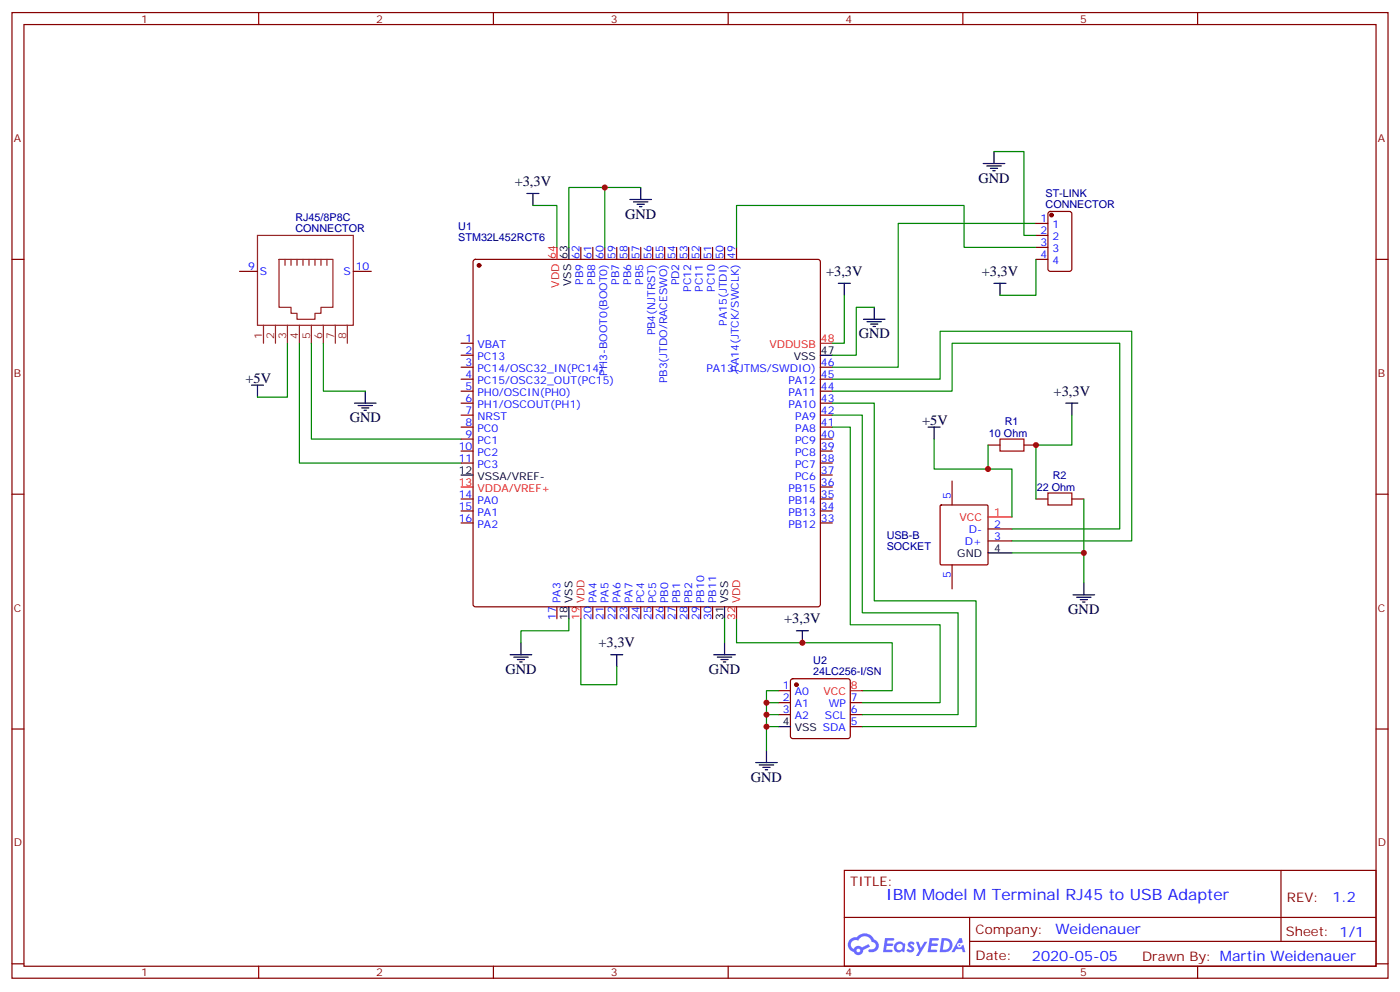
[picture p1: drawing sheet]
<svg xmlns="http://www.w3.org/2000/svg" width="412mm" height="292mm" viewBox="0 0 412 292" stroke-linecap="round" stroke-linejoin="round" font-family="sans-serif">
<g fill="none" stroke="#870000" stroke-width=".35">
<path d="M3.5 3.7h405.4v284.3h-405.4zM7.1 7.2h398.2v277.3h-398.2zM76.2 3.7v3.5M145.3 3.7v3.5M214.5 3.7v3.5M283.6 3.7v3.5M352.8 3.7v3.5M3.5 76.4h3.6M405.3 76.4h3.6M3.5 145.5h3.6M405.3 145.5h3.6M3.5 214.7h3.6"/>
<path d="M405.3 214.7h3.6M248.7 256.3h156.6v28.2h-156.6zM377.3 256.3v20.9M248.7 270.1h156.5M285.6 277.2h119.6M285.6 270.1v14.2M3.5 283.8h3.6M76.2 284.5v3.5M145.3 284.5v3.5M214.5 284.5v3.5M283.6 284.5v3.5M352.8 284.5v3.5"/>
<path d="M405.3 283.8h3.6"/>
</g>
<g fill="#5487ff">
<path d="M267.7 277.5a1.22 1.22 0 0 1 1.7 .2l-.4 .6a.47 .47 0 0 0-.3-.4 .47 .47 0 0 0-.5 .2l.1 .2a1.14 1.14 0 0 1 .8 1.8 1.14 1.14 0 0 1-1.9 0l-.2-.2 .5-.6 .7 .5a.29 .29 0 0 0 .3-.3 .29 .29 0 0 0-.2-.3 1.04 1.04 0 0 1-.6-1.7z"/>
<path d="M260.7 276.2h2.4l.3 .2-.2 .5-1.8 .1-.1 .8h1.5l.3 .4-.3 .4h-1.6l-.2 1.1h1.7l.2 .3-.2 .3-2.6 .1z"/>
<path d="M273.8 276.2h2.4l.3 .2-.1 .5-1.8 .1-.2 .8h1.6l.3 .4-.4 .4-1.6-.1-.1 1.1 1.7 .1 .2 .3-.2 .3-2.6 .1z"/>
<path d="M282.6 276.2h.7l.3 1.3-.6 .3a.69 .69 0 0 0-1 .3 .69 .69 0 0 0 .4 .9 .69 .69 0 0 0 .9-.6l.5-.2 .6 2.2h-.8l-.2-.9h-1.8l-.5 .9h-.8z"/>
<path d="M269.8 277.3h.8l.6 1.8 1.1-1.8h.9l-2.6 4.2h-.8l.9-1.5z"/>
<path d="M277.4 276.2l-.6 4.2h1.3a2.11 2.11 0 0 0 2.5-2.1 2.11 2.11 0 0 0-2.5-2.1zM278.1 277a1.39 1.39 0 0 1 1.7 1.4 1.39 1.39 0 0 1-1.8 1.2h-.3z"/>
<path d="M263.7 277.8a1.54 1.54 0 0 0-.1 2.2 1.54 1.54 0 0 0 2.2 .1l.6 .3 .3-2.3-.2-.3h-.4a1.49 1.49 0 0 0-2.4 0zM264 278.8a.94 .94 0 0 1 1.8 0 .94 .94 0 0 1-1.8 0z"/>
<path d="M250.4 276.6a2.18 2.18 0 0 0 1.1 3.7 1.44 1.44 0 0 0 1.6 .9 1.44 1.44 0 0 0 1.2-1.4l2-1.1-.5-.7-1.9 1a1.47 1.47 0 0 0-2.4 .4 1.39 1.39 0 0 1-.7-1.9 1.39 1.39 0 0 1 2-.5 2.12 2.12 0 0 1 2.2-1.3 2.12 2.12 0 0 1 1.9 1.7 1.14 1.14 0 0 1 1.1 1.4 1.14 1.14 0 0 1-1.7 .7 .43 .43 0 0 0-.5 .4 .43 .43 0 0 0 .4 .5 1.98 1.98 0 0 0 2.5-1.2 1.98 1.98 0 0 0-1.2-2.6 3.1 3.1 0 0 0-5.3-.6l-.9 .1zM252.3 279.9a.55 .55 0 0 1 1.1 0 .55 .55 0 0 1-1.1 0z"/>
<circle cx="282.6" cy="278.3" r=".26"/>
</g>
<g fill="none" stroke="#870000" stroke-width=".35">
<path d="M70.6 79.9h5.2M104.1 79.9h5.3M139.6 76.6l.5-.2h100.8l.5 .2 .3 .5v100.9l-.3 .5-.5 .2h-100.8l-.5-.3-.3-.4v-100.9zM171.1 72.8v3.6M174.6 72.8v3.6M178.2 72.8v3.6M181.7 72.8v3.6M185.2 72.8v3.6M188.7 72.8v3.6M192.3 72.8v3.6M195.8 72.8v3.6M199.3 72.8v3.6"/>
<path d="M202.8 72.8v3.6M206.4 72.8v3.6M209.9 72.8v3.6M213.4 72.8v3.6M217 72.8v3.6M305.2 65.8h3.5M305.2 69.3h3.5M305.2 72.8h3.5M305.2 76.4h3.5M308.9 62.5l.5-.2h5.6l.7 .4v16.5l-.4 .6-5.9 .1-.7-.5v-16.4zM135.8 101.1h3.5M135.8 104.6h3.5"/>
<path d="M135.8 108.1h3.5M135.8 111.7h3.5M135.8 115.2h3.5M135.8 118.7h3.5M241.7 108.1h3.5M241.7 111.7h3.5M241.7 115.2h3.5M241.7 118.7h3.5M135.8 122.2h3.5M135.8 125.8h3.5M135.8 129.3h3.5M135.8 132.8h3.5"/>
<path d="M135.8 136.3h3.5M241.7 122.2h3.5M241.7 125.8h3.5M241.7 129.3h3.5M241.7 132.8h3.5M241.7 136.3h3.5M241.7 139.9h3.5M291 131.1h3.6M301.6 131.1h3.6M135.8 146.9h3.5M135.8 150.5h3.5M135.8 154h3.5"/>
<path d="M241.7 146.9h3.5M241.7 150.5h3.5M241.7 154h3.5M241.7 143.4h3.5M277 148.9l.3-.2h13.4l.3 .2v17.1l-.1 .3h-13.6l-.3-.2zM280.5 141.6v7.1M291 155.8h7.1M291 159.3h7.1M305.2 146.9h3.5M315.7 146.9h3.6M164 178.7v3.5M174.6 178.7v3.5"/>
<path d="M178.2 178.7v3.5M181.7 178.7v3.5M185.2 178.7v3.5M188.7 178.7v3.5M192.3 178.7v3.5M195.8 178.7v3.5M199.3 178.7v3.5M202.8 178.7v3.5M206.4 178.7v3.5M209.9 178.7v3.5M280.5 166.3v7.1M229.3 203.4h3.5"/>
<path d="M229.3 206.9h3.5M229.3 210.4h3.5M233.1 200.1l.4-.3h16.3l.5 .3 .2 .5v16.2l-.3 .5-.4 .2h-16.3l-.5-.2-.2-.5v-16.2zM250.5 206.9h3.5M250.5 210.4h3.5M250.5 214h3.5"/>
</g>
<g fill="#870000" stroke="#870000" stroke-width=".35">
<circle cx="141.1" cy="78.1" r=".53"/>
<circle cx="309.7" cy="63.3" r=".53"/>
<circle cx="234.6" cy="201.6" r=".53"/>
</g>
<g fill="none" stroke="#000" stroke-width=".35">
<path d="M155.2 57h3.5M157 57v3.5M185.6 58.7h6.3M186.6 59.4h4.3M188.7 55.2v3.5M289.6 48.2h6.4M290.7 48.9h4.2M291.7 49.6h2.2M292.5 50.3h.7M292.8 44.6v3.6M167.6 72.8v3.6M187.7 60.1h2.1"/>
<path d="M188.4 60.9h.7M246.9 83.4h3.6M248.7 83.4v3.6M254.4 94h6.3M255.4 94.7h4.2M256.5 95.4h2.1M257.2 96.1h.7M257.5 90.5v3.5M292.8 83.4h3.5M294.6 83.4v3.6M74.1 113.4h3.5M75.8 113.4v3.5"/>
<path d="M104.4 118.7h6.4M105.5 119.4h4.2M107.6 115.2v3.5M241.7 104.6h3.5M314 118.7h3.5M315.7 118.7v3.5M106.5 120.1h2.2M107.2 120.8h.7M135.8 139.9h3.5M273.4 125.8h3.5M275.2 125.8v3.5M167.6 178.7v3.5"/>
<path d="M213.4 178.7v3.5M291 162.8h7.1M316.1 175.2h6.3M317.1 175.9h4.3M318.2 176.6h2.1M318.9 177.3h.7M319.3 171.6v3.6M150.3 192.8h6.3M151.3 193.5h4.3M152.4 194.2h2.1M153.1 194.9h.7M153.5 189.3v3.5"/>
<path d="M179.9 192.8h3.5M181.7 192.8v3.5M210.3 192.8h6.3M211.3 193.5h4.2M212.4 194.2h2.1M213.1 194.9h.7M213.4 189.3v3.5M234.6 185.7h3.5M236.4 185.7v3.6M229.3 214h3.5M222.6 224.5h6.4M223.7 225.2h4.2"/>
<path d="M224.7 226h2.1M225.4 226.7h.7M225.8 221v3.5"/>
</g>
<path d="M164 72.8v3.6M241.7 101.1h3.5M135.8 143.4h3.5M291 152.2h7.1M171.1 178.7v3.5M217 178.7v3.5M250.5 203.4h3.5" fill="none" stroke="#f00" stroke-width=".35"/>
<g fill="none" stroke="#008700" stroke-width=".35">
<path d="M178.2 55.2v17.6M188.7 55.2h-21.1v17.6M292.8 44.6h8.8v24.7h3.6M157 60.5h7v12.3M217 72.8v-12.3h67v12.3h21.2M305.2 65.8h-40.6v42.3h-19.4M305.2 76.4v10.6h-10.6M248.7 87v14.1h-3.5M257.5 90.5h-5.3v14.1h-7M84.7 101.1v15.8h-8.9M88.2 101.1v35.2h47.6M91.7 101.1v28.2h44.1"/>
<path d="M95.2 101.1v14.1h12.4M245.2 115.2h35.3v-14.1h49.3v54.7h-31.7M245.2 111.7h31.7v-14.2h56.5v61.8h-35.3M245.2 118.7h12.3v58.2h30v37.1h-33.5M245.2 122.2h8.8v58.2h28.2v30h-28.2M245.2 125.8h5.3v58.2h26.4v22.9h-22.9M275.2 129.3v8.8h15.8M291 131.1v7h7.1v14.1M315.7 122.2v8.9h-10.5v15.8M319.3 146.9v15.9M298.1 162.8h21.2v8.8M167.6 182.2v3.5h-14.1v3.6"/>
<path d="M171.1 182.2v19.4h10.6v-5.3M213.4 182.2v7.1M217 182.2v7.1h45.8v14.1h-8.8M225.8 206.9h3.5M225.8 210.4h3.5M225.8 214h3.5M229.3 203.4h-3.5v17.6"/>
</g>
<path d="M294.6 129.3h7v3.5h-7zM308.7 145.2h7v3.5h-7z" fill="none" stroke="#a10000" stroke-width=".35"/>
<g fill="none" stroke="#8c2424" stroke-width=".35">
<path d="M75.8 69.3h28.3v26.5h-28.3zM82.2 76.4h15.9v14.1h-3.6v1.8h-1.7v1.7h-5.3v-1.7h-1.8v-1.8h-3.5zM84 76.4v1.7M85.7 76.4v1.7M87.5 76.4v1.7M89.3 76.4v1.7M91 76.4v1.7M92.8 76.4v1.7M94.5 76.4v1.7M96.3 76.4v1.7M77.6 95.8v5.3M81.1 95.8v5.3"/>
<path d="M84.7 95.8v5.3M88.2 95.8v5.3M91.7 95.8v5.3M95.2 95.8v5.3M98.8 95.8v5.3M102.3 95.8v5.3"/>
</g>
<g fill="#c00">
<circle cx="236.4" cy="189.3" r=".88"/>
<circle cx="225.8" cy="214" r=".88"/>
<circle cx="225.8" cy="206.9" r=".88"/>
<circle cx="319.3" cy="162.8" r=".88"/>
<circle cx="305.2" cy="131.1" r=".88"/>
<circle cx="291" cy="138.1" r=".88"/>
<circle cx="178.2" cy="55.2" r=".88"/>
<circle cx="225.8" cy="210.4" r=".88"/>
</g>
<text font-size="4.6" fill="#00f" x="261.1" y="265.1">IBM Model M Terminal RJ45 to USB Adapter</text>
<g font-size="4.2">
<text x="288.2" y="53.8">GND</text>
<text x="151.6" y="54.8">+3,3V</text>
<text x="184.1" y="64.4">GND</text>
<text x="243.3" y="81.3">+3,3V</text>
<text x="289.2" y="81.3">+3,3V</text>
<text x="252.9" y="99.7">GND</text>
<text x="72.3" y="112.7">+5V</text>
<text x="310.4" y="116.6">+3,3V</text>
<text x="103" y="124.4">GND</text>
<text x="271.6" y="125.1">+5V</text>
<text x="231" y="183.6">+3,3V</text>
<text x="314.7" y="180.8">GND</text>
<text x="176.3" y="190.6">+3,3V</text>
<text x="148.9" y="198.4">GND</text>
<text x="208.8" y="198.4">GND</text>
<text x="221.2" y="230.2">GND</text>
</g>
<g font-size="4.2" fill="#00f">
<text x="392.5" y="265.6">1.2</text>
<text x="310.9" y="275.1">Weidenauer</text>
<text x="304" y="282.9">2020-05-05</text>
</g>
<g font-size="3.9" fill="#800">
<text x="250.5" y="260.9">TITLE:</text>
<text x="379.1" y="265.6">REV:</text>
<text x="287.4" y="275.1">Company:</text>
<text x="378.7" y="275.7">Sheet: 1/1</text>
<text x="287.4" y="282.8">Date:</text>
<text x="336.4" y="282.8">Drawn By: Martin Weidenauer</text>
</g>
<g font-size="3.2" fill="#800">
<text x="41.6" y="6.7">1</text>
<text x="110.8" y="6.7">2</text>
<text x="179.9" y="6.7">3</text>
<text x="249.1" y="6.7">4</text>
<text x="318.2" y="6.7">5</text>
<text x="4.1" y="41.8">A</text>
<text x="405.9" y="41.8">A</text>
<text x="4.1" y="110.9">B</text>
<text x="405.9" y="110.9">B</text>
<text x="4.1" y="180.1">C</text>
<text x="405.9" y="180.1">C</text>
<text x="4.1" y="249.2">D</text>
<text x="405.9" y="249.2">D</text>
<text x="41.6" y="287.5">1</text>
<text x="110.8" y="287.5">2</text>
<text x="179.9" y="287.5">3</text>
<text x="249.1" y="287.5">4</text>
<text x="318.2" y="287.5">5</text>
</g>
<g font-size="3.2" fill="#000080">
<text x="308" y="57.9">ST-LINK</text>
<text x="87" y="65.1">RJ45/8P8C</text>
<text x="308" y="61.1">CONNECTOR</text>
<text x="87" y="68.3">CONNECTOR</text>
<text x="135" y="71">STM32L452RCT6</text>
<text x="135" y="67.7">U1</text>
<text x="296" y="125.1">R1</text>
<text x="291.3" y="128.7">10 Ohm</text>
<text x="310.1" y="140.9">R2</text>
<text x="305.4" y="144.6">22 Ohm</text>
<text x="261.2" y="161.9">SOCKET</text>
<text x="261.2" y="158.6">USB-B</text>
<text x="239.6" y="195.5">U2</text>
<text x="239.6" y="198.7">24LC256-I/SN</text>
</g>
<g font-size="3.2" fill="#00f">
<text x="306.5" y="65.4">1</text>
<text x="306.5" y="69">2</text>
<text x="310" y="67.2">1</text>
<text x="310" y="70.7">2</text>
<text x="170.7" y="76.2" transform="rotate(-90 170.7 76.2)">62</text>
<text x="174.3" y="76.2" transform="rotate(-90 174.3 76.2)">61</text>
<text x="177.8" y="76.2" transform="rotate(-90 177.8 76.2)">60</text>
<text x="181.3" y="76.2" transform="rotate(-90 181.3 76.2)">59</text>
<text x="184.9" y="76.2" transform="rotate(-90 184.9 76.2)">58</text>
<text x="188.4" y="76.2" transform="rotate(-90 188.4 76.2)">57</text>
<text x="191.9" y="76.2" transform="rotate(-90 191.9 76.2)">56</text>
<text x="195.4" y="76.2" transform="rotate(-90 195.4 76.2)">55</text>
<text x="199" y="76.2" transform="rotate(-90 199 76.2)">54</text>
<text x="202.5" y="76.2" transform="rotate(-90 202.5 76.2)">53</text>
<text x="206" y="76.2" transform="rotate(-90 206 76.2)">52</text>
<text x="209.5" y="76.2" transform="rotate(-90 209.5 76.2)">51</text>
<text x="213.1" y="76.2" transform="rotate(-90 213.1 76.2)">50</text>
<text x="216.6" y="76.2" transform="rotate(-90 216.6 76.2)">49</text>
<text x="306.5" y="72.5">3</text>
<text x="306.5" y="76">4</text>
<text x="310" y="74.3">3</text>
<text x="310" y="77.8">4</text>
<text x="73.1" y="79.6">9</text>
<text x="76.6" y="81">S</text>
<text x="101.2" y="81">S</text>
<text x="104.8" y="79.6">10</text>
<text x="171.8" y="83.8" transform="rotate(-90 171.8 83.8)">PB9</text>
<text x="175.3" y="83.8" transform="rotate(-90 175.3 83.8)">PB8</text>
<text x="182.4" y="83.8" transform="rotate(-90 182.4 83.8)">PB7</text>
<text x="185.9" y="83.8" transform="rotate(-90 185.9 83.8)">PB6</text>
<text x="189.4" y="83.8" transform="rotate(-90 189.4 83.8)">PB5</text>
<text x="200" y="84.1" transform="rotate(-90 200 84.1)">PD2</text>
<text x="203.6" y="85.8" transform="rotate(-90 203.6 85.8)">PC12</text>
<text x="207.1" y="85.8" transform="rotate(-90 207.1 85.8)">PC11</text>
<text x="210.6" y="85.8" transform="rotate(-90 210.6 85.8)">PC10</text>
<text x="214.1" y="95.9" transform="rotate(-90 214.1 95.9)">PA15(JTDI)</text>
<text x="137.2" y="100.7">1</text>
<text x="193" y="98.8" transform="rotate(-90 193 98.8)">PB4(NJTRST)</text>
<text x="137.2" y="104.2">2</text>
<text x="137.2" y="107.8">3</text>
<text x="140.7" y="102.5">VBAT</text>
<text x="140.7" y="106">PC13</text>
<text x="241.8" y="107.8">46</text>
<text x="137.2" y="111.3">4</text>
<text x="140.7" y="109.5">PC14/OSC32_IN(PC14)</text>
<text x="140.7" y="113.1">PC15/OSC32_OUT(PC15)</text>
<text x="178.9" y="110.6" transform="rotate(-90 178.9 110.6)">PH3-BOOT0(BOOT0)</text>
<text x="196.5" y="112.9" transform="rotate(-90 196.5 112.9)">PB3(JTDO/RACESWO)</text>
<text x="208.1" y="109.5">PA13(JTMS/SWDIO)</text>
<text x="217.7" y="109.4" transform="rotate(-90 217.7 109.4)">PA14(JTCK/SWCLK)</text>
<text x="232.2" y="113.1">PA12</text>
<text x="241.8" y="111.3">45</text>
<text x="137.2" y="114.8">5</text>
<text x="137.2" y="118.4">6</text>
<text x="140.7" y="116.6">PH0/OSCIN(PH0)</text>
<text x="232.2" y="116.6">PA11</text>
<text x="241.8" y="118.4">43</text>
<text x="241.8" y="114.8">44</text>
<text x="137.2" y="121.9">7</text>
<text x="137.2" y="125.4">8</text>
<text x="140.7" y="120.1">PH1/OSCOUT(PH1)</text>
<text x="140.7" y="123.6">NRST</text>
<text x="232.2" y="120.1">PA10</text>
<text x="234.2" y="123.6">PA9</text>
<text x="241.8" y="125.4">41</text>
<text x="241.8" y="121.9">42</text>
<text x="137.2" y="128.9">9</text>
<text x="140.7" y="127.2">PC0</text>
<text x="140.7" y="130.7">PC1</text>
<text x="234.2" y="130.7">PC9</text>
<text x="234.2" y="127.2">PA8</text>
<text x="241.8" y="128.9">40</text>
<text x="135.1" y="132.5">10</text>
<text x="135.1" y="136">11</text>
<text x="140.7" y="134.2">PC2</text>
<text x="140.7" y="137.8">PC3</text>
<text x="234.2" y="137.8">PC7</text>
<text x="234.2" y="134.2">PC8</text>
<text x="241.8" y="136">38</text>
<text x="241.8" y="132.5">39</text>
<text x="234.2" y="141.3">PC6</text>
<text x="241.8" y="143.1">36</text>
<text x="241.8" y="139.5">37</text>
<text x="135.1" y="146.6">14</text>
<text x="140.7" y="148.3">PA0</text>
<text x="232.2" y="148.3">PB14</text>
<text x="232.2" y="144.8">PB15</text>
<text x="241.8" y="146.6">35</text>
<text x="280.1" y="146.9" transform="rotate(-90 280.1 146.9)">5</text>
<text x="135.1" y="150.1">15</text>
<text x="135.1" y="153.6">16</text>
<text x="140.7" y="151.9">PA1</text>
<text x="140.7" y="155.4">PA2</text>
<text x="232.2" y="155.4">PB12</text>
<text x="232.2" y="151.9">PB13</text>
<text x="241.8" y="153.6">33</text>
<text x="241.8" y="150.1">34</text>
<text x="292.8" y="155.4">2</text>
<text x="284.2" y="160.3">D+</text>
<text x="285.4" y="156.8">D-</text>
<text x="292.8" y="158.9">3</text>
<text x="280.1" y="170.1" transform="rotate(-90 280.1 170.1)">5</text>
<text x="165.1" y="177.6" transform="rotate(-90 165.1 177.6)">PA3</text>
<text x="175.7" y="177.6" transform="rotate(-90 175.7 177.6)">PA4</text>
<text x="179.2" y="177.6" transform="rotate(-90 179.2 177.6)">PA5</text>
<text x="182.7" y="177.6" transform="rotate(-90 182.7 177.6)">PA6</text>
<text x="186.3" y="177.6" transform="rotate(-90 186.3 177.6)">PA7</text>
<text x="189.8" y="177.6" transform="rotate(-90 189.8 177.6)">PC4</text>
<text x="193.3" y="177.6" transform="rotate(-90 193.3 177.6)">PC5</text>
<text x="196.8" y="177.6" transform="rotate(-90 196.8 177.6)">PB0</text>
<text x="200.4" y="177.6" transform="rotate(-90 200.4 177.6)">PB1</text>
<text x="203.9" y="177.6" transform="rotate(-90 203.9 177.6)">PB2</text>
<text x="207.4" y="177.6" transform="rotate(-90 207.4 177.6)">PB10</text>
<text x="211" y="177.6" transform="rotate(-90 211 177.6)">PB11</text>
<text x="163.7" y="182.5" transform="rotate(-90 163.7 182.5)">17</text>
<text x="174.3" y="182.5" transform="rotate(-90 174.3 182.5)">20</text>
<text x="177.8" y="182.5" transform="rotate(-90 177.8 182.5)">21</text>
<text x="181.3" y="182.5" transform="rotate(-90 181.3 182.5)">22</text>
<text x="184.9" y="182.5" transform="rotate(-90 184.9 182.5)">23</text>
<text x="188.4" y="182.5" transform="rotate(-90 188.4 182.5)">24</text>
<text x="191.9" y="182.5" transform="rotate(-90 191.9 182.5)">25</text>
<text x="195.4" y="182.5" transform="rotate(-90 195.4 182.5)">26</text>
<text x="199" y="182.5" transform="rotate(-90 199 182.5)">27</text>
<text x="202.5" y="182.5" transform="rotate(-90 202.5 182.5)">28</text>
<text x="206" y="182.5" transform="rotate(-90 206 182.5)">29</text>
<text x="209.5" y="182.5" transform="rotate(-90 209.5 182.5)">30</text>
<text x="230.6" y="203">1</text>
<text x="230.6" y="206.6">2</text>
<text x="234.1" y="204.8">A0</text>
<text x="234.1" y="208.3">A1</text>
<text x="244.1" y="208.3">WP</text>
<text x="250.6" y="206.6">7</text>
<text x="230.6" y="210.1">3</text>
<text x="234.1" y="211.8">A2</text>
<text x="243" y="211.8">SCL</text>
<text x="250.6" y="213.6">5</text>
<text x="250.6" y="210.1">6</text>
</g>
<g font-size="3.2" fill="#f00">
<text x="163.7" y="76.2" transform="rotate(-90 163.7 76.2)">64</text>
<text x="164.7" y="84.7" transform="rotate(-90 164.7 84.7)">VDD</text>
<text x="241.8" y="100.7">48</text>
<text x="226.6" y="102.5">VDDUSB</text>
<text x="135.1" y="143.1">13</text>
<text x="140.7" y="144.8">VDDA/VREF+</text>
<text x="282.7" y="153.3">VCC</text>
<text x="292.8" y="151.9">1</text>
<text x="172.2" y="177.6" transform="rotate(-90 172.2 177.6)">VDD</text>
<text x="218" y="177.6" transform="rotate(-90 218 177.6)">VDD</text>
<text x="170.7" y="182.5" transform="rotate(-90 170.7 182.5)">19</text>
<text x="216.6" y="182.5" transform="rotate(-90 216.6 182.5)">32</text>
<text x="250.6" y="203">8</text>
<text x="242.6" y="204.8">VCC</text>
</g>
<g font-size="3.2">
<text x="167.2" y="76.2" transform="rotate(-90 167.2 76.2)">63</text>
<text x="168.3" y="84.2" transform="rotate(-90 168.3 84.2)">VSS</text>
<text x="233.8" y="106">VSS</text>
<text x="241.8" y="104.2">47</text>
<text x="135.1" y="139.5">12</text>
<text x="140.7" y="141.3">VSSA/VREF-</text>
<text x="282" y="163.9">GND</text>
<text x="292.8" y="162.5">4</text>
<text x="168.6" y="177.6" transform="rotate(-90 168.6 177.6)">VSS</text>
<text x="214.5" y="177.6" transform="rotate(-90 214.5 177.6)">VSS</text>
<text x="167.2" y="182.5" transform="rotate(-90 167.2 182.5)">18</text>
<text x="213.1" y="182.5" transform="rotate(-90 213.1 182.5)">31</text>
<text x="230.6" y="213.6">4</text>
<text x="234.1" y="215.4">VSS SDA</text>
</g>
<g font-size="3.2" fill="#8d2323">
<text x="77.3" y="99.9" transform="rotate(-90 77.3 99.9)">1</text>
<text x="80.8" y="99.9" transform="rotate(-90 80.8 99.9)">2</text>
<text x="84.3" y="99.9" transform="rotate(-90 84.3 99.9)">3</text>
<text x="87.8" y="99.9" transform="rotate(-90 87.8 99.9)">4</text>
<text x="91.4" y="99.9" transform="rotate(-90 91.4 99.9)">5</text>
<text x="94.9" y="99.9" transform="rotate(-90 94.9 99.9)">6</text>
<text x="98.4" y="99.9" transform="rotate(-90 98.4 99.9)">7</text>
<text x="102" y="99.9" transform="rotate(-90 102 99.9)">8</text>
</g>
</svg>
